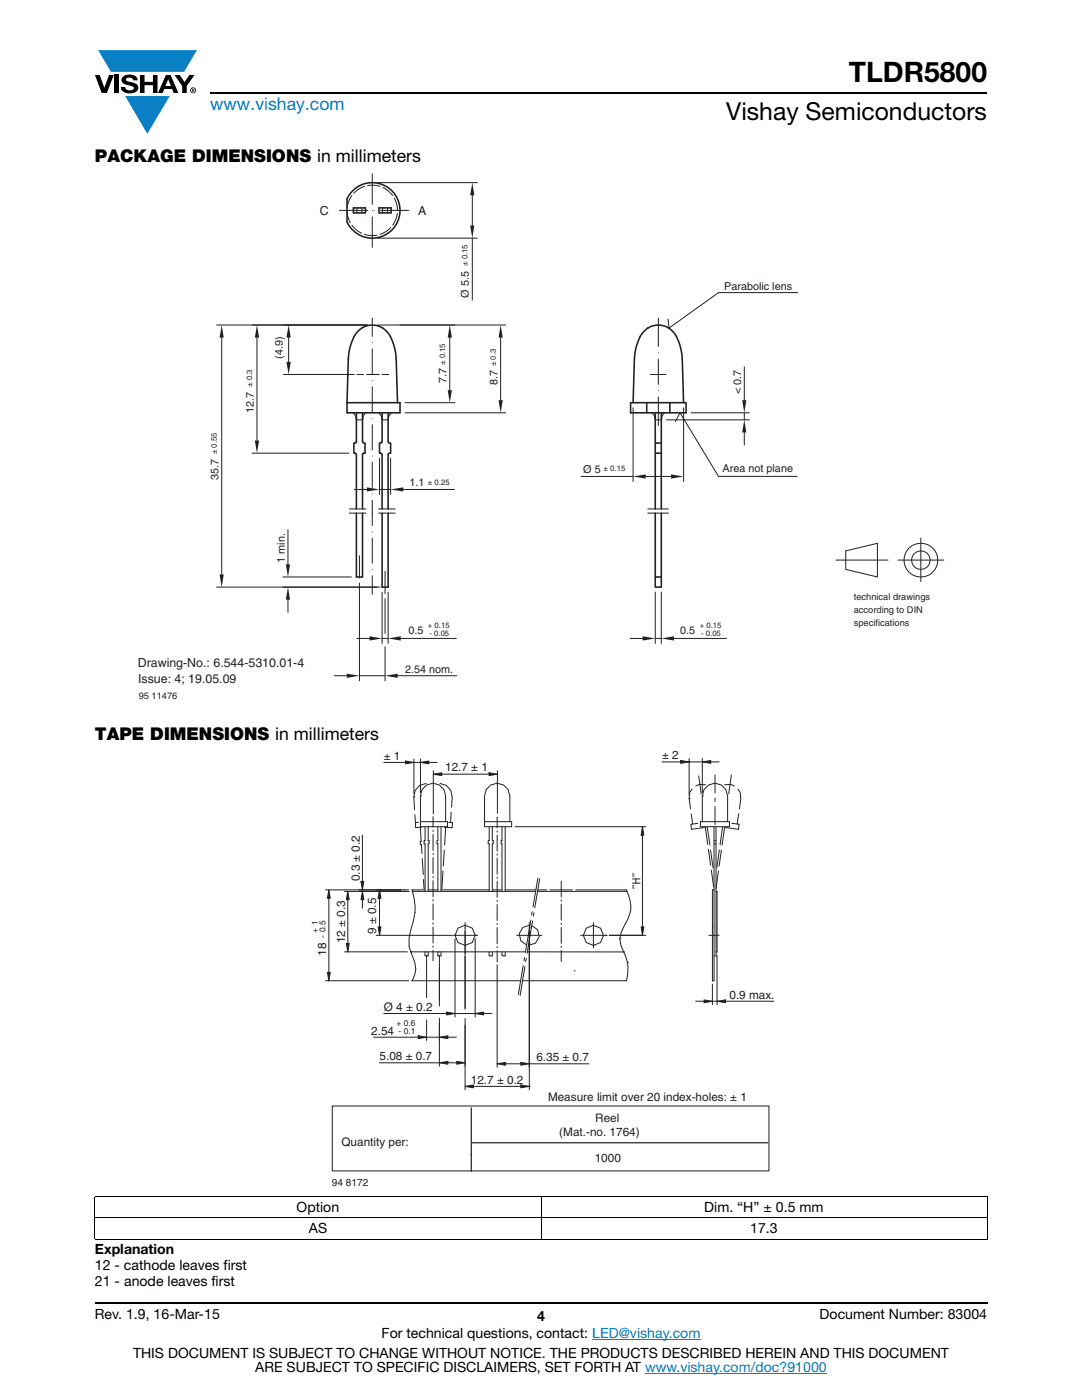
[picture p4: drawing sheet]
<svg xmlns="http://www.w3.org/2000/svg" width="216mm" height="279mm" viewBox="0 0 216 279" stroke-linecap="round" stroke-linejoin="round" font-family="sans-serif">
<g fill="#0a7fc3">
<path d="M19.6 10h19.7l-2.6 4.3h-1.1h-13.5z"/>
<path d="M25 19.2h8.9l-4.5 7.5z"/>
</g>
<g fill="#000">
<path d="M18.9 15h1l.9 2.5 1-2.5h.9l-1.4 3.6h-1zM22.9 15h.9v3.6h-.9zM24.6 15.3a2.1 2.1 0 0 1 2.8 .3l.1 .4h-.9a.79 .79 0 0 0-.7-.5 .79 .79 0 0 0-.8 .4l.3 .3 1 .2a1.08 1.08 0 0 1 1.2 1 1.08 1.08 0 0 1-1.1 1.2 1.73 1.73 0 0 1-2.4-1.2h.9a.96 .96 0 0 0 .8 .6 .96 .96 0 0 0 .9-.4 1.31 1.31 0 0 0-1.2-.6 1.03 1.03 0 0 1-1.1-.6 1.03 1.03 0 0 1 .2-1.1zM27.9 15h.9v1.3h1.7v-1.3h.9v3.6h-.9v-1.6h-1.7v1.6h-.9zM34.8 15h1.1l.9 1.4 1-1.4h1l-1.5 2.2v1.4h-.9v-1.4z"/>
<path d="M33.6 15.9l.5 1.3h-1.1zM33.1 15l-1.6 3.6h1l.3-.8h1.5l.3 .8h1l-1.6-3.6z"/>
<path d="M38.4 17.8h.2v.2h-.2zM38.3 17.7v.7h.1v-.3l.4 .3-.2-.3 .2-.2-.1-.2z"/>
<path d="M38.1 18a.46 .46 0 0 1 .9 0 .46 .46 0 0 1-.9 0zM37.9 18a.6 .6 0 0 0 1.2 0 .6 .6 0 0 0-1.2 0z"/>
</g>
<path d="M42 18.6h155M18.9 260h178.1" fill="none" stroke="#000" stroke-width=".36"/>
<path d="M118.2 267.3h21.5M128.7 274h36.3" fill="none" stroke="#007ec4" stroke-width=".2"/>
<path d="M18.9 238.8h178.1M18.9 238.9v8.3M107.9 238.8v8.6M197 238.9v8.3M18.9 243.1h178.1M18.9 247.3h178.1" fill="none" stroke="#000" stroke-width=".2"/>
<path d="M27.5 34.6h160.9v105.3h-160.9z" fill="#fff"/>
<path d="M71.7 116.4v19.5M76.8 119.5v6.9M66.7 134.9h2.5M71.7 134.9h5.1M79.4 134.9h11.7" fill="none" stroke="#231f20" stroke-width=".2"/>
<g fill="#231f20">
<path d="M69.2 134.5l2.5 .4-2.5 .4z"/>
<path d="M76.8 134.9l2.6-.4v.8z"/>
</g>
<path d="M75.3 64.9h25.6M99.9 67.4v12.5M80.8 82.4h20.1M76.8 129.1v6.8" fill="none" stroke="#231f20" stroke-width=".2"/>
<g fill="#231f20">
<path d="M99.5 79.9h.8l-.4 2.5z"/>
<path d="M99.9 64.9l.4 2.5h-.8z"/>
</g>
<path d="M75.3 36.5h19.9M94.2 39v6M75.3 47.5h19.9M94.2 47.5v12.4" fill="none" stroke="#231f20" stroke-width=".2"/>
<g fill="#231f20">
<path d="M94.2 36.5l.5 2.5h-.9z"/>
<path d="M93.8 45h.9l-.5 2.5z"/>
</g>
<path d="M56.6 64.9h16.7M56.6 74.7h14.1M57.6 67.4v4.8" fill="none" stroke="#231f20" stroke-width=".2"/>
<g fill="#231f20">
<path d="M57.2 72.2h.8l-.4 2.5z"/>
<path d="M57.6 64.9l.4 2.5h-.8z"/>
</g>
<path d="M50.3 64.9h23M51.3 67.4v20.5M50.3 90.4h19.3" fill="none" stroke="#231f20" stroke-width=".2"/>
<g fill="#231f20">
<path d="M51.3 64.9l.4 2.5h-.9z"/>
<path d="M50.8 87.9h.9l-.4 2.5z"/>
</g>
<path d="M43.2 64.9h30.1M44.2 67.4v47.2M43.2 117.2h32.6" fill="none" stroke="#231f20" stroke-width=".2"/>
<g fill="#231f20">
<path d="M43.8 114.6h.8l-.4 2.6z"/>
<path d="M44.2 64.9l.4 2.5h-.8z"/>
</g>
<path d="M56.4 117.2h18.8M56.4 115.1h13.7M57.5 105.7v6.9M57.5 119.7v2.5" fill="none" stroke="#231f20" stroke-width=".2"/>
<g fill="#231f20">
<path d="M57.5 117.2l.4 2.5h-.9z"/>
<path d="M57 112.6h.9l-.4 2.6z"/>
</g>
<path d="M70.7 97.7h2.5M75.7 97.7h2.2M75.7 91.4v7.3M77.9 91.4v7.3M80.5 97.7h10.2" fill="none" stroke="#231f20" stroke-width=".2"/>
<g fill="#231f20">
<path d="M73.2 97.3l2.5 .4-2.5 .4z"/>
<path d="M77.9 97.7l2.6-.4v.8z"/>
</g>
<path d="M71.1 90.7v10.9M72.3 90.7v10.9M76.2 90.7v10.9M77.4 90.7v10.9" fill="none" stroke="#231f20" stroke-width=".32"/>
<g fill="none" stroke="#231f20" stroke-width=".2">
<path d="M74.3 63.5v3.6M74.3 69.6v5.1M74.3 77.2v5M74.3 75.9h.1M74.3 68.4h.1M74.3 84.7v5.1M74.3 92.3v5M74.3 99.8v5.1M74.3 98.6h.1M74.3 91h.1M74.3 83.5h.1M74.3 107.4v5"/>
<path d="M74.3 114.9v3.7M74.3 113.7h.1M74.3 106.1h.1M76.2 118.2v10.2M77.4 118.2v10.2M71.2 127.4h2.5M76.2 127.4h1.2M80 127.4h11.1"/>
</g>
<g fill="#231f20">
<path d="M73.7 127l2.5 .4-2.5 .4z"/>
<path d="M77.4 127.4l2.6-.4v.8z"/>
</g>
<path d="M71.1 102.4v12.8h1.2v-12.8M76.2 102.4v14.8h1.2M77.4 102.4v14.8" fill="none" stroke="#231f20" stroke-width=".32"/>
<path d="M79.8 64.9h11M89.7 67.4v10.5M80.8 80.4h10M69.7 102.4h3.3M69.7 101.6h3.3M71.7 110.9v4.5M74.3 101.6h.1M74.3 102.4h.1M75.5 102.4h3.4M75.5 101.6h3.4M76.8 114v4.5" fill="none" stroke="#231f20" stroke-width=".2"/>
<g fill="#231f20">
<path d="M89.3 77.9h.9l-.5 2.5z"/>
<path d="M89.7 64.9l.5 2.5h-.9z"/>
</g>
<path d="M70.7 37.8a5.5 5.5 0 0 1 8.1 1 5.5 5.5 0 0 1-1.7 8 5.5 5.5 0 0 1-7.9-2.5v-4.6l.7-1.1zM70.5 41.5h2.4v1h-2.4zM75.6 41.5h2.4v1h-2.4zM72.2 65.5h.1M69.2 80.4h10.6v2h-10.6M69.2 80.4l.3-8.7a8.2 8.2 0 0 1 2.5-6.1 4.1 4.1 0 0 1 6.3 2.4 10.6 10.6 0 0 1 .8 3.7l.2 8.7M69.2 80.4v2M71.1 82.4v5.7l-.1 .3h-.4v2l.4 .1 .1 .2M72.3 82.4v5.7l.2 .3h.3v2l-.3 .1-.2 .2M76.2 82.4v5.7l-.1 .3h-.4v2l.4 .1 .1 .2M77.4 82.4v5.7l.2 .3h.3v2l-.3 .1-.2 .2" fill="none" stroke="#231f20" stroke-width=".32"/>
<g fill="none" stroke="#231f20" stroke-width=".2">
<path d="M70.2 39l-.6 1.2-.3 1.2M72.7 37.2l-1.3 .6-.8 .8M73.3 37.1l1-.2 1.5 .3M74.3 34.7v6.1M76.4 37.4l1.2 .8 .8 .8M78.7 39.5l.5 1.3 .1 1.2M67.7 42h5.7M69.2 42l.2 1.2 .5 1.2M70.2 45l.7 .7 1.3 .8M71.2 41.5v1M72.2 41.5v1M72.7 46.8l1.6 .2 .9-.1"/>
<path d="M74.3 43.3v6.1M74.3 42h.1M74.6 42h.1M75.9 42h5.7M76.3 41.5v1M77.3 41.5v1M78 45.4l-.9 .7-1.3 .7M79.3 42.6l-.3 1.2-.6 1.2M143.4 58.4h15.8M71.2 74.7h1.3M73.1 74.7h2.6M76.2 74.7h1.4"/>
<path d="M70.5 82.4l.5 .7 .1 .7h1.2l.2-.8 .5-.6M75.6 82.4l.5 .7 .1 .7h1.2l.2-.8 .5-.6M115.9 95.1h10.4M126.3 81.4v14.7M128.8 95.1h5.1M136.4 81.4v14.7M143.4 95.1h15.7"/>
</g>
<g fill="#231f20">
<path d="M133.9 94.7l2.5 .4-2.5 .4z"/>
<path d="M126.3 95.1l2.5-.4v.8z"/>
</g>
<path d="M129.2 65.5a3.9 3.9 0 0 1 4.3 0" fill="none" stroke="#231f20" stroke-width=".32"/>
<path d="M148.5 73.2v6.7M132 83.7v.1M133 83.8h16.5M137.9 82.4h11.6M148.5 82.4v1.4M148.5 86.3v2.5" fill="none" stroke="#231f20" stroke-width=".2"/>
<g fill="#231f20">
<path d="M148.5 83.8l.4 2.5h-.8z"/>
<path d="M148.1 79.9h.8l-.4 2.5z"/>
</g>
<path d="M130.8 118.2v10.2M132 118.2v10.2M125.7 127.4h2.5M130.8 127.4h1.2M134.5 127.4h10.5" fill="none" stroke="#231f20" stroke-width=".2"/>
<g fill="#231f20">
<path d="M128.2 127l2.6 .4-2.6 .4z"/>
<path d="M132 127.4l2.5-.4v.8z"/>
</g>
<g fill="none" stroke="#231f20" stroke-width=".32">
<path d="M129.2 65.5a6.9 6.9 0 0 0-2.5 5.3l-.4 9.6M129.2 65.5h.1M133.5 65.5l.4 .3a8.5 8.5 0 0 1 2.2 5.9l.3 8.7M129 80.4v2M130.8 82.4v19.2M130.8 88.4h1.2M130.8 90.4h1.2M132 82.4v19.2M133.7 80.4v2M136.9 80.4v2zM136.9 80.4h-11.1v2h11.1M130.8 102.4v14.8h1.2v-14.8"/>
<path d="M130.8 115.1h1.2"/>
</g>
<g fill="none" stroke="#231f20" stroke-width=".2">
<path d="M143.4 58.4l-9.9 7.1-.2-1.8M129.8 74.7h3.1M131.4 63.5v5.7M131.4 71.7v5M131.4 79.2v5.7M131.4 70.4h.1M131.4 78h.1M130.1 82.4l.5 .6 .2 .8h1.2M132.6 82.4l-.5 .7-.1 .6M135.7 82.4l7.7 12.7M135.7 82.4l-.9 1.7M129.3 102.4h4.1"/>
<path d="M129.3 101.6h4.1M166.8 111.8h10.4M168.8 109.9l6.3-1.5v6.7l-6.3-1.5zM179.2 111.8h9.1M183.7 107.4v8.7"/>
<circle cx="183.7" cy="111.8" r="3.4"/>
<circle cx="183.7" cy="111.8" r="1.84"/>
</g>
<g fill="#fff">
<path d="M18.9 148.8h178.1v89h-178.1z"/>
<path d="M85.9 164.4h43.6v58.7h-43.6z"/>
</g>
<path d="M97.3 213.2l.2-.1v6.3M98.2 212.7l-.2 .1v6.3M99.4 212l.2-.1v6.3M100.1 208.3v9.6" fill="none" stroke="#231f20" stroke-width=".2"/>
<path d="M97 213l.3 .2 .2-.1v6.3l-.5-.3z" fill-rule="evenodd" fill="#939598"/>
<path d="M97 213l.3 .2 .2-.1v6.3l-.5-.3v-6M97 209.6l.5 .2v2.6l-.5-.2zM97.5 212.4l-.2 .2v.6M98 219.1l-.5 .3M98 212.2l.2-.1v.6M99.4 211.3v.7M100.1 208.3l-.5 .3v2.6l-.2 .1" fill="none" stroke="#231f20" stroke-width=".2"/>
<path d="M97.3 209.6v2.8" fill="none" stroke="#939598" stroke-width=".43"/>
<path d="M96.9 212.3l.4 .3v.6l-.4-.3z" fill="#939598"/>
<path d="M96.9 212.3l.4 .3v.6l-.4-.3zM98 212.2v-2.7l-.5 .3v2.6M100.1 217.9l-.5 .3" fill="none" stroke="#231f20" stroke-width=".2"/>
<path d="M96.9 212.3l.6 .1-.2 .2z" fill="#c6c8ca"/>
<path d="M96.9 212.3l.6 .1-.2 .2z" fill="none" stroke="#231f20" stroke-width=".2"/>
<path d="M98 212l.2 .1-.2 .1z" fill="#c6c8ca"/>
<path d="M98 212l.2 .1-.2 .1zM99.2 219.1l.4 .2v3.8l-.4-.3zM99.6 219.3l.5-.3v3.8l-.5 .3zM97 220.3l.5 .2v2.6l-.5-.3zM97.5 220.5l.5-.3v2.5l-.5 .4z" fill="none" stroke="#231f20" stroke-width=".2"/>
<path d="M99.4 219.1v4M97.3 220.3v2.8" fill="none" stroke="#939598" stroke-width=".43"/>
<path d="M99.4 218.8l.3-.1 .4 .3-.5 .3-.4-.2z" fill-rule="evenodd" fill="#c6c8ca"/>
<path d="M99.4 218.8l.3-.1 .4 .3-.5 .3-.4-.2z" fill="none" stroke="#231f20" stroke-width=".2"/>
<path d="M99 211.1l.4 .2v.7l-.4-.3z" fill="#939598"/>
<path d="M99 211.1l.4 .2v.7l-.4-.3z" fill="none" stroke="#231f20" stroke-width=".2"/>
<path d="M99 211.1l.6 .1-.2 .1z" fill="#c6c8ca"/>
<path d="M99 211.1l.6 .1-.2 .1z" fill="none" stroke="#231f20" stroke-width=".2"/>
<path d="M99.2 211.8l.2 .2 .2-.1v6.3l-.4-.3z" fill-rule="evenodd" fill="#939598"/>
<path d="M99.2 211.8l.2 .2 .2-.1v6.3l-.4-.3v-6M99.2 208.3l.4 .3v2.6l-.4-.2z" fill="none" stroke="#231f20" stroke-width=".2"/>
<path d="M99.4 208.3v2.9" fill="none" stroke="#939598" stroke-width=".43"/>
<path d="M97.3 220.1l.2-.1 .5 .2-.5 .3-.5-.2z" fill-rule="evenodd" fill="#c6c8ca"/>
<path d="M97.3 220.1l.2-.1 .5 .2-.5 .3-.5-.2z" fill="none" stroke="#231f20" stroke-width=".2"/>
<path d="M95.7 208.6l1.9 1.1v.9l-1.9-1.1z" fill="#c6c8ca"/>
<path d="M95.7 208.6l1.9 1.1v.9l-1.9-1.1z" fill="none" stroke="#231f20" stroke-width=".2"/>
<path d="M97.6 209.7a4.4 4.4 0 0 0 3.8-1l.3-.7v.9a1.56 1.56 0 0 1-.9 1.3 5.2 5.2 0 0 1-3.2 .4z" fill-rule="evenodd" fill="#e0e1e2"/>
<path d="M101.7 208.9a1.56 1.56 0 0 1-.9 1.3 5.2 5.2 0 0 1-3.2 .4v-.9a4.4 4.4 0 0 0 3.8-1l.3-.7v1" fill="none" stroke="#231f20" stroke-width=".2"/>
<path d="M95.5 208l.2 1.5z" fill-rule="evenodd" fill="#939598"/>
<path d="M95.5 208l.2 1.5z" fill="none" stroke="#231f20" stroke-width=".2"/>
<path d="M96.6 209.1a4 4 0 0 0 3.8 .3 1.35 1.35 0 0 0 1-2.2v.8zM96.6 209.1a4 4 0 0 0 4.6-.5l.2-.6z" fill-rule="evenodd" fill="#c6c8ca"/>
<path d="M96.6 209.1a4 4 0 0 0 4.6-.5l.2-.6v-.8a1.35 1.35 0 0 1-1 2.2 5.5 5.5 0 0 1-2.8 .3z" fill="none" stroke="#231f20" stroke-width=".2"/>
<path d="M95.8 207.2a1.63 1.63 0 0 0 .9 1.9l-1-.5-.2-.8z" fill-rule="evenodd" fill="#939598"/>
<path d="M95.8 207.2a1.63 1.63 0 0 0 .9 1.9l-1-.5-.2-.8z" fill="none" stroke="#231f20" stroke-width=".2"/>
<path d="M95.9 203.4a1.89 1.89 0 0 0 2 1.6l1.5-.1 1.1-.3a1.36 1.36 0 0 0 .8-1.2l.1 4.6a1.28 1.28 0 0 1-1.2 1.3 4.2 4.2 0 0 1-4-.5l-.4-.8z" fill-rule="evenodd" fill="#e0e1e2"/>
<path d="M95.9 203.4l-.1 4.6a2.45 2.45 0 0 0 2.8 1.6 3 3 0 0 0 2.7-1.3v-4.9" fill="none" stroke="#231f20" stroke-width=".2"/>
<path d="M101.3 203.4a1.36 1.36 0 0 1-.8 1.1v.1a4.1 4.1 0 0 1-4.2-.4l-.4-.8" fill="none" stroke="#c6c8ca" stroke-width=".2"/>
<path d="M96.5 202.1a2.94 2.94 0 0 1 4.7 .8l.1 .5h-5.4v-.5zM95.9 203.4a2.38 2.38 0 0 0 2.7 1.6 2.94 2.94 0 0 0 2.7-1.2v-.4z" fill-rule="evenodd" fill="#e0e1e2"/>
<path d="M95.9 203.4a2.38 2.38 0 0 0 2.7 1.6 2.94 2.94 0 0 0 2.7-1.2v-.4" fill="none" stroke="#c6c8ca" stroke-width=".2"/>
<path d="M95.9 203.4a2.81 2.81 0 0 1 4.8-1.3l.5 .8 .1 .5" fill="none" stroke="#231f20" stroke-width=".2"/>
<path d="M100.6 204.8v3.3z" fill-rule="evenodd" fill="#fff"/>
<path d="M100.6 204.8v3.3z" fill="none" stroke="#fff" stroke-width=".2"/>
<path d="M85.9 164.5l25.7 6.8v34.9l-25.7-6.9z" fill-rule="evenodd" fill="#c6c8ca"/>
<path d="M85.9 164.5l25.7 6.8v34.9l-25.7-6.9z" fill="none" stroke="#c6c8ca" stroke-width=".2"/>
<path d="M96.4 202.2a2.96 2.96 0 0 1 4.8 .7l.1 .5" fill="none" stroke="#939598" stroke-width=".2"/>
<path d="M89.2 177.2a5.6 5.6 0 0 0 3.5 3.5 15.2 15.2 0 0 0 12.9-.4l1.2-.9a4.7 4.7 0 0 0 1.5-2.2l-.8 1.5-8.7 23.2z" fill-rule="evenodd" fill="#eff0f0"/>
<path d="M108.3 177.2a5.5 5.5 0 0 1-2.7 3.1 14.8 14.8 0 0 1-14.4-.5 4.9 4.9 0 0 1-2-2.6l9.6 24.7 8.7-23.2" fill="none" stroke="#eff0f0" stroke-width=".2"/>
<path d="M90.3 173.7l-.3 .3 17.5 4.7-15.6-6.3zM91.9 172.4a14.9 14.9 0 0 1 14.1 .3 4.2 4.2 0 0 1 2.2 4.6l-.7 1.4z" fill-rule="evenodd" fill="#e0e1e2"/>
<path d="M90.3 173.7a12.5 12.5 0 0 1 9.9-2.8 11 11 0 0 1 7.3 3.1 3.6 3.6 0 0 1 0 4.7l-17.5-4.7z" fill="none" stroke="#e0e1e2" stroke-width=".2"/>
<path d="M90 174l17.5 4.7-.7 .7-1.2 .9a14.9 14.9 0 0 1-14.1-.2 4.2 4.2 0 0 1-2.2-4.7z" fill-rule="evenodd" fill="#eff0f0"/>
<path d="M90 174a3.6 3.6 0 0 0 .7 5.4 14 14 0 0 0 11.4 2.2l2.2-.6 1.3-.7 1.2-.9 .7-.7" fill="none" stroke="#c6c8ca" stroke-width=".2"/>
<path d="M90 174l17.5 4.7" fill="none" stroke="#e0e1e2" stroke-width=".2"/>
<path d="M98.7 168.4v33.5" fill="none" stroke="#231f20" stroke-width=".2" stroke-dasharray="7.1 1.8 .7 1.8"/>
<path d="M108.3 177.2l-9.5 24.7 8.7-23.2z" fill-rule="evenodd" fill="#e0e1e2"/>
<path d="M108.3 177.2l-9.5 24.7 8.7-23.2z" fill="none" stroke="#e0e1e2" stroke-width=".2"/>
<path d="M111.7 167.6l-13 34.3" fill="none" stroke="#231f20" stroke-width=".2" stroke-dasharray=".7 1.7"/>
<path d="M95.4 185.6l3.4 .9" fill="none" stroke="#231f20" stroke-width=".2"/>
<path d="M104 187.9h.8l-.1 .4z" fill="#231f20"/>
<path d="M104 187.9h.8l-.1 .4z" fill="none" stroke="#231f20" stroke-width=".2"/>
<path d="M98.1 186.2l.6 .3h-.8z" fill="#231f20"/>
<path d="M98.1 186.2l.6 .3h-.8z" fill="none" stroke="#231f20" stroke-width=".2"/>
<path d="M96.3 202.2a4.1 4.1 0 0 1 5 1.2z" fill-rule="evenodd" fill="#e0e1e2"/>
<path d="M96.3 202.2a4.1 4.1 0 0 1 5 1.2z" fill="none" stroke="#e0e1e2" stroke-width=".34"/>
<path d="M109.4 188.6h13.9v2.8h-13.9z" fill="#fff"/>
<path d="M104 187.9l5.9 1.6" fill="none" stroke="#231f20" stroke-width=".2"/>
<path d="M61.4 149.5h93.1v87.6h-93.1z" fill="#fff"/>
<path d="M86.5 153.8v8.6M88.2 154.5h9.4M99.3 153.8v8.5M82.2 177.6h2.6M85.4 177.6h2M86.4 177.9h.1M88 177.6h9.6M98.2 177.6h2" fill="none" stroke="#231f20" stroke-width=".2"/>
<path d="M86.5 154.5l1.7-.3v.6z" fill="#231f20"/>
<path d="M86.5 154.5l1.7-.3v.6z" fill="none" stroke="#231f20" stroke-width=".2"/>
<path d="M97.6 154.2l1.7 .3-1.7 .3z" fill="#231f20"/>
<path d="M76.6 152.2h4.3M82.6 151.5v6.9M82.6 152.2h1.3M83.9 151.5v6.7M85.6 152.2h1.6M97.6 154.2l1.7 .3-1.7 .3zM99.3 154.5h.1M99.2 163.1h.1" fill="none" stroke="#231f20" stroke-width=".2"/>
<path d="M83.9 152.2l1.7-.3v.5z" fill="#231f20"/>
<path d="M83.9 152.2l1.7-.3v.5z" fill="none" stroke="#231f20" stroke-width=".2"/>
<path d="M80.9 151.9l1.7 .3-1.7 .2z" fill="#231f20"/>
<path d="M80.9 151.9l1.7 .3-1.7 .2zM82.6 152.2h.1M82.6 159h.1M83.9 158.8h.1M100.8 177.6h6.1M102.8 165h26.1M109.8 177.6h4.4M114.9 177.6h10.1M128.2 166.7v18.3M121.6 186.7h7.3" fill="none" stroke="#231f20" stroke-width=".2"/>
<path d="M127.9 185h.6l-.3 1.7z" fill="#231f20"/>
<path d="M127.9 185h.6l-.3 1.7z" fill="none" stroke="#231f20" stroke-width=".2"/>
<path d="M128.2 165l.3 1.7h-.6z" fill="#231f20"/>
<g fill="none" stroke="#231f20" stroke-width=".2">
<path d="M83.9 158.8a2.52 2.52 0 0 1 2.5-2.5 2.52 2.52 0 0 1 2.5 2.5v5.2M83.9 158.8v6.2M85 156.4l-1.2 .3-.9 1-.3 1.3 .1 2.6M87.8 156.4l1.3 .3 .8 1 .3 1.3-.1 2.1M99.2 156.3h.1M132.1 152.1h3.7M137.5 152.1h2.6M137.5 151.4v7.3M137.5 159.4l.3 2M138.1 157.5l-.5 .6-.1 1.3M139.4 154.8l.5 3.6M140.1 151.4v6.8"/>
<path d="M140.8 156.6l-1.3-.1-.7 .4M141.8 152.1h1.7M142.7 154.6v3.7M142.7 159.3v.6M144.6 156.6l1.2-.1 .7 .4M145.9 154.6l-.5 3.8M147.2 157.5l.5 .6 .1 1.3-.3 2M82.8 162.6l.2 2.6 1.1-.1M83.5 164.1l-.6 .1M83.9 165.1l.1 2.8h-.1v.6h.2l.1 1.9M83.9 164h5.4v1h-5.4M84.3 171.4l.2 3.1"/>
<path d="M84.5 175.5l.1 1.9M84.8 165v2.8h-.2v.6h.2v9.5M85.4 165v2.8h.2v.6h-.2v9.5M87.4 167.8h-.2v.6h.2v9.5M87.4 165v2.8M88 165v12.9M88.4 173.8l-.2 3.6M88.6 169.7l-.1 3.1M88.9 165.1l-.2 3.5M89.6 164.1l.7 .1-.1 1-1.5-.1M90 162.1l-.1 2.1M96.7 164h5.4v1h-5.4v-6.2a2.52 2.52 0 0 1 2.5-2.5 2.52 2.52 0 0 1 2.5 2.5v5.2"/>
<path d="M97.6 167.8h-.2v.6h.2v9.5M97.6 165v2.8M98.2 165v2.8h.2v.6h-.2v9.5M100.2 165v2.8h-.2v.6h.2v9.5M100.8 165v12.9M107.3 177.6h1.8M126.2 176.2h1.5M126.2 177.2l.3 .1M126.2 174.8l.3 .1M126.2 176.8h.3M126.2 175.4h1.5M126.2 174.4l.3 .1"/>
<path d="M126.9 175.4v.8M128.2 165h.1M128.2 165l.3 1.7h-.6zM137.9 162.4l.3 2.1M139.2 164.3l-1.4 .2 .2 1 2.6-.4M139.8 164h5.8v1h-5.8zM140.1 164v-5.2a2.51 2.51 0 0 1 2.6-2.5 2.51 2.51 0 0 1 2.5 2.5v5.2M140.7 165.1l.5 3.4M141.1 165.1l.5 3.5M141.3 169.5l.5 3.2M141.8 169.7l.5 3.5M141.9 173.7l.5 3.3"/>
<path d="M142.5 168.4h.4M142.5 167.8h.4M142.5 165v12.6M142.7 160.9v3.7M142.9 165v12.9M143.4 173.8l-.5 3.6M143.5 169.6l-.4 3.5M143.9 169.7l-.4 3.1M144.2 165.1l-.5 3.5M144.6 165.1l-.5 3.6M146 164.3l1.5 .2-.2 1-2.6-.4M147.4 162.4l-.3 2.1"/>
<path d="M84.8 190v.8h.6v-.8M87.4 190v.8h.6v-.8M97.6 190v.8h.6v-.8M100.2 190v.8h.6M100.8 190v.8M120.9 186.7h.1M121.6 186.7h6.6"/>
</g>
<path d="M140.1 152.1l1.7-.3v.5z" fill="#231f20"/>
<path d="M140.1 152.1l1.7-.3v.5z" fill="none" stroke="#231f20" stroke-width=".2"/>
<path d="M135.8 151.8l1.7 .3-1.7 .2z" fill="#231f20"/>
<path d="M135.8 151.8l1.7 .3-1.7 .2zM137.5 159.4h.1M137.5 152.1h.1M140.1 158.8h.1M138.8 199.8h1.7M142.2 196.4v4.1M142.2 199.8h.9M143.1 190.7v9.8M144.8 199.8h9.6" fill="none" stroke="#231f20" stroke-width=".2"/>
<path d="M140.5 199.6l1.7 .2-1.7 .3z" fill="#231f20"/>
<path d="M140.5 199.6l1.7 .2-1.7 .3z" fill="none" stroke="#231f20" stroke-width=".2"/>
<path d="M143.1 199.8l1.7-.2v.5z" fill="#231f20"/>
<g fill="none" stroke="#231f20" stroke-width=".2">
<path d="M82.2 177.6a13.6 13.6 0 0 1 .6 4.5l-.3 1.7a9.9 9.9 0 0 0-.9 5M82.3 177.9h24.6M86.4 163v2.1M86.4 165.7v.2M86.4 166.5v3.2M86.4 170.3v.3M86.4 171.1v3.2M86.4 174.9v.3M86.4 175.8v3.2M86.4 179.5v.3M99.2 163.1v2.1M99.2 165.8v.3"/>
<path d="M99.2 166.7v3.1M99.2 170.4v.3M99.2 171.3v3.2M99.2 175v.3M99.2 175.9v3.2M99.2 179.7v.2M107.3 177.9h17.8M107.3 175.2l-.9 5.8M107.7 175.4l-1 5.8M112 175.8v3.2M112 179.6v.3M125 177.6a7.8 7.8 0 0 1 .8 4.3"/>
<path d="M142.2 177.6h.3v18.1h-.3zM81.6 188.8l.3 1.2a6.8 6.8 0 0 1 1 4l-.7 1.7h21.7M82 190h22.9M86.4 180.4v3.2M86.4 184.2v.2M86.4 185v3.2M86.4 188.8v.2M86.4 189.6v2.2M90.3 186.7h5M92.8 184.1v6.1M92.8 190.9v10.5M99.2 180.5v3.2"/>
<path d="M99.2 184.3v.2M99.2 185.1v3.2M99.2 188.9v.3M99.2 189.7v2.2M103.1 186.7h5M104.4 192.7l-1 5.8M104.7 191.1l-.1 .7M104.7 192.9l-.9 5.8M105 191.3l-.1 .6M105.2 190h19.2M105.6 184.1v33.4M105.7 184.6l-1.3 .5-.8 1.2 .3 1.5 1.2 .8"/>
<path d="M105.9 183.6l-1.1 6.5M106.1 184.7l1.2 .9 .3 1.4-.8 1.2-1.3 .5M106.2 182l-.1 .6M106.3 183.8l-1.1 6.5M106.5 182.2l-.1 .6M112 180.5v3.1M112 184.2v.3M112 185.1v3.2M112 188.9v.2M112 189.7v2.2M115.9 186.7h5M118.4 184.1v5.1"/>
<path d="M123.7 187.3h.1M124.5 190h.1M125.2 192h.1M125.8 181.9l-.5 1.4-.7 1.4a4.4 4.4 0 0 0-.3 4.9 7.8 7.8 0 0 1 .7 6.1h-20.7M141.5 186.7h2M142.9 190h.2M143.1 199.8h.1M143.1 199.8l1.7-.2v.5zM143.1 190v-12.1h-.2v12.9h-.4M94.5 216.8h9.4"/>
<circle cx="92.8" cy="186.7" r="2.01"/>
<circle cx="118.4" cy="186.7" r="2.01"/>
</g>
<path d="M92.8 216.8l1.7-.3v.6z" fill="#231f20"/>
<path d="M92.8 216.8l1.7-.3v.6z" fill="none" stroke="#231f20" stroke-width=".2"/>
<path d="M103.9 216.5l1.7 .3-1.7 .3z" fill="#231f20"/>
<path d="M92.8 190.2h.1M99.2 192.6v20.4M105.6 188.2h.1M105.6 185.8v27.2M92.8 203.3v14.2M100.9 212.3h3M103.9 216.5l1.7 .3-1.7 .3zM105.6 212.3h11.9M105.6 216.8h.1" fill="none" stroke="#231f20" stroke-width=".2"/>
<path d="M99.2 212.3l1.7-.3v.6z" fill="#231f20"/>
<path d="M99.2 212.3l1.7-.3v.6z" fill="none" stroke="#231f20" stroke-width=".2"/>
<path d="M103.9 212l1.7 .3-1.7 .3z" fill="#231f20"/>
<path d="M85.1 190.7v8.4M87.7 193.1v6.5M99.2 191.9h.1M105.6 185.2h.1M74.5 207h9M85.1 207h2.6M89.4 207h1.7M99.2 212.3h.1M103.9 212l1.7 .3-1.7 .3z" fill="none" stroke="#231f20" stroke-width=".2"/>
<path d="M87.7 207l1.7-.3v.6z" fill="#231f20"/>
<path d="M87.7 207l1.7-.3v.6z" fill="none" stroke="#231f20" stroke-width=".2"/>
<path d="M83.5 206.7l1.6 .3-1.6 .3z" fill="#231f20"/>
<path d="M85.1 190h.1M87.7 192.4h.1M87.7 190.7v10.1M92.8 185.8v15.4M75.7 212.1h12M83.5 206.7l1.6 .3-1.6 .3zM85.1 203.6v4.1M87.7 207h.1M87.7 204.2v3.5M89.4 212.1h1.7" fill="none" stroke="#231f20" stroke-width=".2"/>
<path d="M91.1 211.8l1.7 .3-1.7 .3z" fill="#231f20"/>
<path d="M91.1 211.8l1.7 .3-1.7 .3z" fill="none" stroke="#231f20" stroke-width=".2"/>
<path d="M87.7 212.1l1.7-.3v.6z" fill="#231f20"/>
<path d="M71.6 177.9h10M71.6 177.6h8.4M72.3 166.7v9.2M72.3 177.6v.3M72.3 179.6v1.7M87.7 190h.1M92.8 185.2h.1M87.7 212.1l1.7-.3v.6zM87.7 203.2v9.6M92.8 212.1h.1M92.8 204.6v8.2" fill="none" stroke="#231f20" stroke-width=".2"/>
<path d="M72.3 177.9l.3 1.7h-.6z" fill="#231f20"/>
<path d="M72.3 177.9l.3 1.7h-.6z" fill="none" stroke="#231f20" stroke-width=".2"/>
<path d="M72 175.9h.6l-.3 1.7z" fill="#231f20"/>
<path d="M72 175.9h.6l-.3 1.7zM72.3 177.6h.1M75.1 177.6h6.5M75.7 179.3v5.7M82.3 177.9h.1M75.1 186.7h15" fill="none" stroke="#231f20" stroke-width=".2"/>
<path d="M75.5 185h.5l-.3 1.7z" fill="#231f20"/>
<path d="M75.5 185h.5l-.3 1.7z" fill="none" stroke="#231f20" stroke-width=".2"/>
<path d="M75.7 177.6l.3 1.7h-.5z" fill="#231f20"/>
<path d="M65 177.6h15M65.6 179.3v14.7M75.7 177.6l.3 1.7h-.5zM75.7 177.6h.1M82.2 177.6h.1M65 195.7h16.6M90.8 186.7h.1" fill="none" stroke="#231f20" stroke-width=".2"/>
<path d="M65.6 177.6l.3 1.7h-.6z" fill="#231f20"/>
<path d="M65.6 177.6l.3 1.7h-.6z" fill="none" stroke="#231f20" stroke-width=".2"/>
<path d="M65.3 194h.6l-.3 1.7z" fill="#231f20"/>
<path d="M80.7 177.6h.1M65.3 194h.6l-.3 1.7zM65.6 195.7h.1M82.2 195.7h.1M90.8 187.3v15.7M94.8 187.3v15.7M76.6 202.3h12.5M90.8 202.3h4M96.5 202.3h1.7" fill="none" stroke="#231f20" stroke-width=".2"/>
<path d="M94.8 202.3l1.7-.3v.5z" fill="#231f20"/>
<path d="M94.8 202.3l1.7-.3v.5z" fill="none" stroke="#231f20" stroke-width=".2"/>
<path d="M89.1 202l1.7 .3-1.7 .2z" fill="#231f20"/>
<path d="M68.7 177.9h11.5M69.4 179.6v8.7M68.7 190h12.6M90.8 186.7h.1M94.8 186.7h.1M89.1 202l1.7 .3-1.7 .2zM90.8 202.3h.1" fill="none" stroke="#231f20" stroke-width=".2"/>
<path d="M69.4 177.9l.3 1.7h-.6z" fill="#231f20"/>
<path d="M69.4 177.9l.3 1.7h-.6z" fill="none" stroke="#231f20" stroke-width=".2"/>
<path d="M69.1 188.3h.6l-.3 1.7z" fill="#231f20"/>
<path d="M80.9 177.9h.1M69.1 188.3h.6l-.3 1.7zM69.4 190h.1M82 190h.1M114.6 193.7h.1M118.4 188.7h.1M66.3 220.7h87.1v13h-87.1z" fill="none" stroke="#231f20" stroke-width=".2"/>
<path d="M94 221v12.8M94.2 228.1h59.1" fill="none" stroke="#231f20" stroke-width=".24"/>
<text font-size="5.6" x="169.4" y="16.4">TLDR5800</text>
<text font-size="4.9" x="144.9" y="24">Vishay Semiconductors</text>
<text font-size="3.5" fill="#007ec4" x="42" y="21.9">www.vishay.com</text>
<g font-size="3.5">
<text x="18.9" y="32.3">PACKAGE DIMENSIONS in millimeters</text>
<text x="18.9" y="147.6">TAPE DIMENSIONS in millimeters</text>
</g>
<g font-size="2.8" fill="#231f20">
<text x="110.7" y="191">Angle φ =</text>
<text x="123.8" y="191">α/ 2</text>
</g>
<g font-size="2.8">
<text x="59.2" y="241.8">Option</text>
<text x="140.5" y="241.8">Dim. “H” ± 0.5 mm</text>
<text x="18.9" y="250.3">Explanation</text>
<text x="61.6" y="246">AS</text>
<text x="149.7" y="246">17.3</text>
<text x="18.9" y="253.4">12 - cathode leaves first</text>
<text x="18.9" y="256.6">21 - anode leaves first</text>
<text x="18.9" y="263.3">Rev. 1.9, 16-Mar-15</text>
<text x="107.2" y="263.6">4</text>
<text x="163.6" y="263.3">Document Number: 83004</text>
<text x="76.2" y="267.1">For technical questions, contact: LED@vishay.com</text>
<text x="26.5" y="271">THIS DOCUMENT IS SUBJECT TO CHANGE WITHOUT NOTICE. THE PRODUCTS DESCRIBED HEREIN AND THIS DOCUMENT</text>
<text x="50.9" y="273.8">ARE SUBJECT TO SPECIFIC DISCLAIMERS, SET FORTH AT www.vishay.com/doc?91000</text>
</g>
<g font-size="2.5" fill="#231f20">
<text x="63.8" y="42.9">C</text>
<text x="83.4" y="42.8">A</text>
<text x="27.5" y="133">Drawing-No.: 6.544-5310.01-4</text>
<text x="27.6" y="136.3">Issue: 4; 19.05.09</text>
</g>
<g font-size="2.3" fill="#231f20">
<text x="76.6" y="151.6">± 1</text>
<text x="88.8" y="153.9">12.7 ± 1</text>
<text x="132.1" y="151.5">± 2</text>
<text x="71.8" y="175.9" transform="rotate(-90 71.8 175.9)">0.3 ± 0.2</text>
<text x="65.1" y="190.7" transform="rotate(-90 65.1 190.7)">18</text>
<text x="68.9" y="188.3" transform="rotate(-90 68.9 188.3)">12 ± 0.3</text>
<text x="75.1" y="186.4" transform="rotate(-90 75.1 186.4)">9 ± 0.5</text>
<text x="76.6" y="201.7">Ø 4 ± 0.2</text>
<text x="145.6" y="199.3">0.9 max.</text>
<text x="74.1" y="206.5">2.54</text>
<text x="75.7" y="211.6">5.08 ± 0.7</text>
<text x="107" y="211.8">6.35 ± 0.7</text>
<text x="94" y="216.3">12.7 ± 0.2</text>
<text x="109.3" y="219.7">Measure limit over 20 index-holes: ± 1</text>
<text x="111.6" y="226.7">(Mat.-no. 1764)</text>
<text x="118.8" y="223.8">Reel</text>
<text x="68.1" y="228.7">Quantity per:</text>
<text x="118.7" y="231.9">1000</text>
</g>
<g font-size="2.2" fill="#231f20">
<text x="93.6" y="59.4" transform="rotate(-90 93.6 59.4)">Ø 5.5</text>
<text x="144.5" y="57.8">Parabolic lens</text>
<text x="56.4" y="71.6" transform="rotate(-90 56.4 71.6)">(4.9)</text>
<text x="89.1" y="76.5" transform="rotate(-90 89.1 76.5)">7.7</text>
<text x="99.3" y="76.8" transform="rotate(-90 99.3 76.8)">8.7</text>
<text x="50.6" y="82.4" transform="rotate(-90 50.6 82.4)">12.7</text>
<text x="147.9" y="78.6" transform="rotate(-90 147.9 78.6)">&lt; 0.7</text>
<text x="43.6" y="95.8" transform="rotate(-90 43.6 95.8)">35.7</text>
<text x="116.4" y="94.4">Ø 5</text>
<text x="144.2" y="94.2">Area not plane</text>
<text x="81.7" y="97.1">1.1</text>
<text x="56.9" y="112.3" transform="rotate(-90 56.9 112.3)">1 min.</text>
<text x="81.5" y="126.6">0.5</text>
<text x="135.7" y="126.6">0.5</text>
<text x="80.8" y="134.2">2.54 nom.</text>
</g>
<text font-size="2.1" fill="#231f20" x="107.3" y="221.1">9511389</text>
<text font-size="2" fill="#231f20" x="66.2" y="236.6">94 8172</text>
<g font-size="1.9" fill="#231f20">
<text x="170.4" y="119.8">technical drawings</text>
<text x="170.4" y="124.8">specifications</text>
<text x="170.4" y="122.3">according to DIN</text>
<text x="27.7" y="139.5">95 11476</text>
</g>
<g font-size="1.7" fill="#231f20">
<text x="63.4" y="186.1" transform="rotate(-90 63.4 186.1)">+ 1</text>
<text x="64.9" y="187.1" transform="rotate(-90 64.9 187.1)">- 0.5</text>
<text x="79.1" y="204.8">+ 0.6</text>
<text x="79.5" y="206.3">- 0.1</text>
</g>
<g font-size="1.5" fill="#231f20">
<text x="93.3" y="53.1" transform="rotate(-90 93.3 53.1)">± 0.15</text>
<text x="50.3" y="77.3" transform="rotate(-90 50.3 77.3)">± 0.3</text>
<text x="88.8" y="72.8" transform="rotate(-90 88.8 72.8)">± 0.15</text>
<text x="99" y="73.1" transform="rotate(-90 99 73.1)">± 0.3</text>
<text x="43.3" y="90.7" transform="rotate(-90 43.3 90.7)">± 0.55</text>
<text x="120.5" y="94.1">± 0.15</text>
<text x="85.4" y="96.7">± 0.25</text>
<text x="85.4" y="125.3">+ 0.15</text>
<text x="139.6" y="125.3">+ 0.15</text>
<text x="85.7" y="126.9">- 0.05</text>
<text x="139.9" y="126.9">- 0.05</text>
</g>
</svg>
